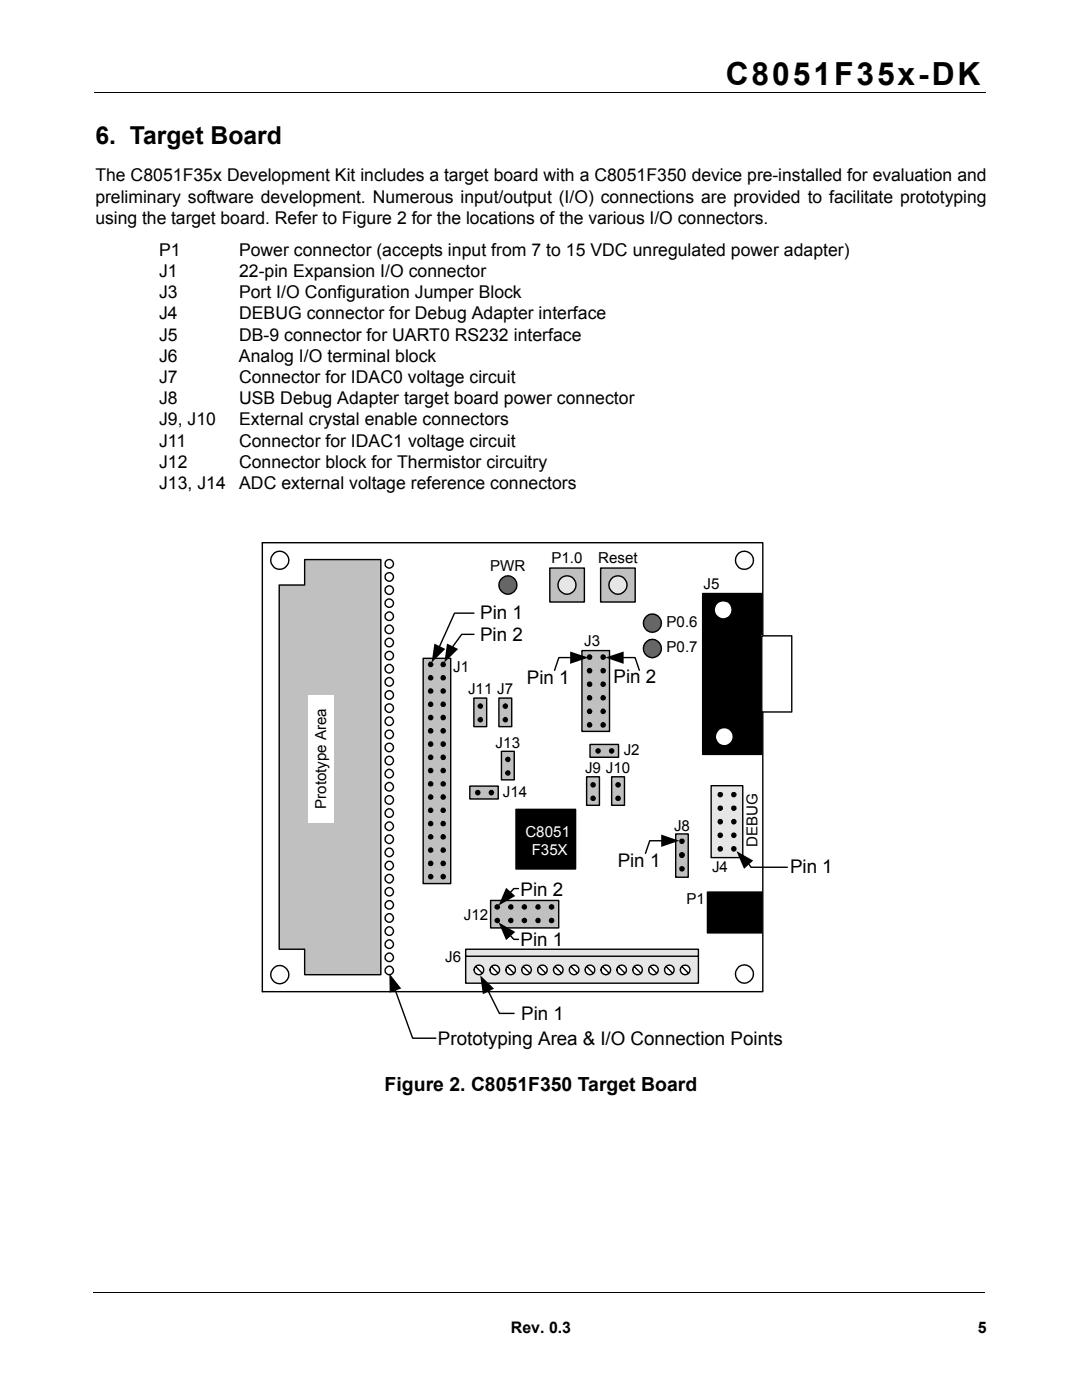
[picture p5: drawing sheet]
<svg xmlns="http://www.w3.org/2000/svg" width="216mm" height="279mm" viewBox="0 0 216 279" stroke-linecap="round" stroke-linejoin="round" font-family="sans-serif">
<path d="M18.8 18.4h177.8M18.6 257.9h177.8" fill="none" stroke="#000" stroke-width=".2"/>
<g fill="#fff">
<path d="M19.1 259.4h38.1v14.5h-38.1z"/>
<path d="M51.8 107.7h114.8v102.5h-114.8z"/>
</g>
<path d="M92.9 189.4h46.5v6.8h-46.5z" fill="#e6e6e6"/>
<path d="M52.3 108.3h99.9v89.6h-99.9M92.9 190.8h46.5M92.9 189.4h46.5v6.8h-46.5z" fill="none" stroke="#000" stroke-width=".28"/>
<circle cx="148.5" cy="111.8" r="1.8" fill="#fff"/>
<circle cx="148.5" cy="111.8" r="1.8" fill="none" stroke="#000" stroke-width=".28"/>
<circle cx="148.5" cy="194.4" r="1.79" fill="#fff"/>
<circle cx="148.5" cy="194.4" r="1.79" fill="none" stroke="#000" stroke-width=".28"/>
<path d="M141.9 156.8h6.3v14.4h-6.3z" fill="#e6e6e6"/>
<g fill="none" stroke="#000" stroke-width=".28">
<path d="M140.2 118.4h11.8v32.2h-11.8zM141.9 156.8h6.3v14.4h-6.3zM141.2 178h10.8v8.2h-10.8zM149.5 172.6l.4 .5h7.2"/>
<circle cx="143.7" cy="158.6" r=".41"/>
<circle cx="146.4" cy="158.6" r=".41"/>
<circle cx="143.7" cy="161.3" r=".41"/>
<circle cx="143.7" cy="169.4" r=".42"/>
<circle cx="143.7" cy="164" r=".42"/>
<circle cx="143.7" cy="166.7" r=".42"/>
<circle cx="146.4" cy="161.3" r=".41"/>
<circle cx="146.4" cy="169.4" r=".42"/>
<circle cx="146.4" cy="166.7" r=".42"/>
<circle cx="146.4" cy="164" r=".42"/>
</g>
<g fill="#000">
<path d="M147 169.9l3.3 1.8-1.8 1.7z"/>
<circle cx="143.7" cy="158.6" r=".41"/>
<circle cx="146.4" cy="158.6" r=".41"/>
<circle cx="143.7" cy="161.3" r=".41"/>
<circle cx="143.7" cy="169.4" r=".42"/>
<circle cx="143.7" cy="164" r=".42"/>
<circle cx="143.7" cy="166.7" r=".42"/>
<circle cx="146.4" cy="161.3" r=".41"/>
<circle cx="146.4" cy="169.4" r=".42"/>
<circle cx="146.4" cy="166.7" r=".42"/>
<circle cx="146.4" cy="164" r=".42"/>
</g>
<path d="M140.2 118.4h11.8v32.2h-11.8zM141.2 178h10.8v8.2h-10.8z" fill="#000"/>
<circle cx="144.3" cy="121.7" r="1.82" fill="#fff"/>
<circle cx="144.3" cy="121.7" r="1.82" fill="none" stroke="#000" stroke-width=".28"/>
<circle cx="144.5" cy="147" r="1.81" fill="#fff"/>
<circle cx="144.5" cy="147" r="1.81" fill="none" stroke="#000" stroke-width=".28"/>
<path d="M152 126.9h6v15.2h-6z" fill="#fff"/>
<path d="M152 126.9h6v15.2h-6z" fill="none" stroke="#000" stroke-width=".28"/>
<circle cx="55.8" cy="194.5" r="1.81" fill="#fff"/>
<g fill="none" stroke="#000" stroke-width=".28">
<path d="M52.3 108.3v89.6"/>
<circle cx="55.8" cy="194.5" r="1.81"/>
</g>
<circle cx="55.8" cy="111.8" r="1.81" fill="#fff"/>
<circle cx="55.8" cy="111.8" r="1.81" fill="none" stroke="#000" stroke-width=".28"/>
<path d="M55.7 116.8h5.1v-5.1h15.2v82.8h-15.2v-5.1h-5.1z" fill-rule="evenodd" fill="#c0c0c0"/>
<path d="M55.7 116.8h5.1v-5.1h15.2v82.8h-15.2v-5.1h-5.1z" fill="none" stroke="#000" stroke-width=".28"/>
<path d="M61.5 138.7h5.1v25.4h-5.1z" fill="#fff"/>
<path d="M103 161.5h11.9v11.9h-11.9zM97.3 197.6l2.4 4.6h2.9" fill="none" stroke="#000" stroke-width=".28"/>
<path d="M95.8 194.6l2.8 2.7-2.2 1.1z" fill="#000"/>
<path d="M103 161.5h11.9v11.9h-11.9z" fill="#000"/>
<circle cx="77.7" cy="143.9" r=".84" fill="#fff"/>
<circle cx="77.7" cy="143.9" r=".84" fill="none" stroke="#000" stroke-width=".28"/>
<circle cx="77.7" cy="146.5" r=".85" fill="#fff"/>
<circle cx="77.7" cy="146.5" r=".85" fill="none" stroke="#000" stroke-width=".28"/>
<circle cx="77.7" cy="151.8" r=".85" fill="#fff"/>
<circle cx="77.7" cy="151.8" r=".85" fill="none" stroke="#000" stroke-width=".28"/>
<circle cx="77.7" cy="157" r=".85" fill="#fff"/>
<circle cx="77.7" cy="157" r=".85" fill="none" stroke="#000" stroke-width=".28"/>
<circle cx="77.7" cy="162.3" r=".85" fill="#fff"/>
<circle cx="77.7" cy="162.3" r=".85" fill="none" stroke="#000" stroke-width=".28"/>
<circle cx="77.7" cy="164.9" r=".84" fill="#fff"/>
<circle cx="77.7" cy="164.9" r=".84" fill="none" stroke="#000" stroke-width=".28"/>
<circle cx="77.7" cy="170.1" r=".85" fill="#fff"/>
<circle cx="77.7" cy="170.1" r=".85" fill="none" stroke="#000" stroke-width=".28"/>
<circle cx="77.7" cy="172.7" r=".85" fill="#fff"/>
<circle cx="77.7" cy="172.7" r=".85" fill="none" stroke="#000" stroke-width=".28"/>
<circle cx="77.7" cy="112.5" r=".85" fill="#fff"/>
<circle cx="77.7" cy="112.5" r=".85" fill="none" stroke="#000" stroke-width=".28"/>
<circle cx="77.7" cy="115.1" r=".85" fill="#fff"/>
<circle cx="77.7" cy="115.1" r=".85" fill="none" stroke="#000" stroke-width=".28"/>
<circle cx="77.7" cy="120.4" r=".84" fill="#fff"/>
<circle cx="77.7" cy="120.4" r=".84" fill="none" stroke="#000" stroke-width=".28"/>
<circle cx="77.7" cy="123" r=".85" fill="#fff"/>
<circle cx="77.7" cy="123" r=".85" fill="none" stroke="#000" stroke-width=".28"/>
<circle cx="77.7" cy="128.2" r=".85" fill="#fff"/>
<circle cx="77.7" cy="128.2" r=".85" fill="none" stroke="#000" stroke-width=".28"/>
<circle cx="77.7" cy="130.8" r=".85" fill="#fff"/>
<circle cx="77.7" cy="130.8" r=".85" fill="none" stroke="#000" stroke-width=".28"/>
<circle cx="77.7" cy="136.1" r=".85" fill="#fff"/>
<circle cx="77.7" cy="136.1" r=".85" fill="none" stroke="#000" stroke-width=".28"/>
<circle cx="77.7" cy="138.7" r=".85" fill="#fff"/>
<circle cx="77.7" cy="138.7" r=".85" fill="none" stroke="#000" stroke-width=".28"/>
<circle cx="77.7" cy="178" r=".84" fill="#fff"/>
<circle cx="77.7" cy="178" r=".84" fill="none" stroke="#000" stroke-width=".28"/>
<circle cx="77.7" cy="180.6" r=".85" fill="#fff"/>
<circle cx="77.7" cy="180.6" r=".85" fill="none" stroke="#000" stroke-width=".28"/>
<circle cx="77.7" cy="185.8" r=".85" fill="#fff"/>
<circle cx="77.7" cy="185.8" r=".85" fill="none" stroke="#000" stroke-width=".28"/>
<circle cx="77.7" cy="188.4" r=".85" fill="#fff"/>
<circle cx="77.7" cy="188.4" r=".85" fill="none" stroke="#000" stroke-width=".28"/>
<circle cx="77.7" cy="193.7" r=".85" fill="#fff"/>
<circle cx="77.7" cy="193.7" r=".85" fill="none" stroke="#000" stroke-width=".28"/>
<circle cx="77.7" cy="154.4" r=".85" fill="#fff"/>
<circle cx="77.7" cy="154.4" r=".85" fill="none" stroke="#000" stroke-width=".28"/>
<circle cx="77.7" cy="191" r=".85" fill="#fff"/>
<circle cx="77.7" cy="191" r=".85" fill="none" stroke="#000" stroke-width=".28"/>
<circle cx="77.7" cy="183.2" r=".85" fill="#fff"/>
<circle cx="77.7" cy="183.2" r=".85" fill="none" stroke="#000" stroke-width=".28"/>
<circle cx="77.7" cy="117.7" r=".85" fill="#fff"/>
<circle cx="77.7" cy="117.7" r=".85" fill="none" stroke="#000" stroke-width=".28"/>
<circle cx="77.7" cy="175.3" r=".84" fill="#fff"/>
<circle cx="77.7" cy="175.3" r=".84" fill="none" stroke="#000" stroke-width=".28"/>
<circle cx="77.7" cy="125.6" r=".85" fill="#fff"/>
<circle cx="77.7" cy="125.6" r=".85" fill="none" stroke="#000" stroke-width=".28"/>
<circle cx="77.7" cy="133.4" r=".85" fill="#fff"/>
<circle cx="77.7" cy="133.4" r=".85" fill="none" stroke="#000" stroke-width=".28"/>
<circle cx="77.7" cy="141.3" r=".84" fill="#fff"/>
<circle cx="77.7" cy="141.3" r=".84" fill="none" stroke="#000" stroke-width=".28"/>
<circle cx="77.7" cy="149.2" r=".85" fill="#fff"/>
<circle cx="77.7" cy="149.2" r=".85" fill="none" stroke="#000" stroke-width=".28"/>
<circle cx="77.7" cy="159.6" r=".85" fill="#fff"/>
<circle cx="77.7" cy="159.6" r=".85" fill="none" stroke="#000" stroke-width=".28"/>
<circle cx="77.7" cy="167.5" r=".85" fill="#fff"/>
<g fill="none" stroke="#000" stroke-width=".28">
<path d="M78.8 197.4l3.5 9.8h4.7"/>
<circle cx="77.7" cy="167.5" r=".85"/>
</g>
<path d="M77.7 194.3l2.4 3-2.3 .8z" fill="#000"/>
<path d="M134.8 166.4h2.5v8.7h-2.5z" fill="#c0c0c0"/>
<g fill="none" stroke="#000" stroke-width=".28">
<path d="M134.8 166.4h2.5v8.7h-2.5z"/>
<circle cx="136.1" cy="167.9" r=".43"/>
<circle cx="136.1" cy="170.6" r=".43"/>
<circle cx="136.1" cy="173.4" r=".43"/>
<circle cx="136.1" cy="170.7" r=".43"/>
</g>
<g fill="#000">
<circle cx="136.1" cy="167.9" r=".43"/>
<circle cx="136.1" cy="170.6" r=".43"/>
<circle cx="136.1" cy="173.4" r=".43"/>
<circle cx="136.1" cy="170.7" r=".43"/>
</g>
<circle cx="95.6" cy="193.6" r=".95" fill="#fff"/>
<g fill="none" stroke="#000" stroke-width=".28">
<path d="M95 193l1.1 1.1"/>
<circle cx="95.6" cy="193.6" r=".95"/>
</g>
<circle cx="98.7" cy="193.6" r=".95" fill="#fff"/>
<g fill="none" stroke="#000" stroke-width=".28">
<path d="M98.2 193l1.1 1.1"/>
<circle cx="98.7" cy="193.6" r=".95"/>
</g>
<circle cx="101.9" cy="193.6" r=".96" fill="#fff"/>
<g fill="none" stroke="#000" stroke-width=".28">
<path d="M101.4 193l1 1.1"/>
<circle cx="101.9" cy="193.6" r=".96"/>
</g>
<circle cx="105.1" cy="193.6" r=".96" fill="#fff"/>
<g fill="none" stroke="#000" stroke-width=".28">
<path d="M104.5 193l1.1 1.1"/>
<circle cx="105.1" cy="193.6" r=".96"/>
</g>
<path d="M84.4 131.4h5.5v44.9h-5.5z" fill="#c0c0c0"/>
<g fill="none" stroke="#000" stroke-width=".28">
<path d="M84.4 131.4h5.5v44.9h-5.5zM94.6 126.6h-2.5l-1.9 2.7M94.6 122.4h-3.9l-3.1 6.9"/>
<circle cx="85.9" cy="137.9" r=".42"/>
<circle cx="85.9" cy="135.3" r=".42"/>
<circle cx="85.9" cy="132.6" r=".42"/>
<circle cx="88.4" cy="137.9" r=".42"/>
<circle cx="88.4" cy="135.3" r=".42"/>
<circle cx="88.4" cy="132.6" r=".42"/>
<circle cx="85.9" cy="143.2" r=".43"/>
<circle cx="85.9" cy="148.5" r=".43"/>
<circle cx="85.9" cy="151.2" r=".43"/>
<circle cx="85.9" cy="145.9" r=".43"/>
<circle cx="85.9" cy="153.8" r=".42"/>
<circle cx="85.9" cy="140.6" r=".42"/>
<circle cx="85.9" cy="159.1" r=".42"/>
<circle cx="85.9" cy="156.4" r=".42"/>
<circle cx="88.4" cy="148.5" r=".43"/>
<circle cx="88.4" cy="145.9" r=".43"/>
<circle cx="88.4" cy="143.2" r=".43"/>
<circle cx="88.4" cy="151.2" r=".43"/>
<circle cx="88.4" cy="153.8" r=".42"/>
<circle cx="88.4" cy="140.6" r=".42"/>
<circle cx="88.4" cy="159.1" r=".42"/>
<circle cx="88.4" cy="156.4" r=".42"/>
</g>
<g fill="#000">
<path d="M86.7 128.4l2.2 1.1-2.8 2.7zM89.2 128.4l2.2 1.1-2.7 2.7z"/>
<circle cx="85.9" cy="137.9" r=".42"/>
<circle cx="85.9" cy="135.3" r=".42"/>
<circle cx="85.9" cy="132.6" r=".42"/>
<circle cx="88.4" cy="137.9" r=".42"/>
<circle cx="88.4" cy="135.3" r=".42"/>
<circle cx="88.4" cy="132.6" r=".42"/>
<circle cx="85.9" cy="143.2" r=".43"/>
<circle cx="85.9" cy="148.5" r=".43"/>
<circle cx="85.9" cy="151.2" r=".43"/>
<circle cx="85.9" cy="145.9" r=".43"/>
<circle cx="85.9" cy="153.8" r=".42"/>
<circle cx="85.9" cy="140.6" r=".42"/>
<circle cx="85.9" cy="159.1" r=".42"/>
<circle cx="85.9" cy="156.4" r=".42"/>
<circle cx="88.4" cy="148.5" r=".43"/>
<circle cx="88.4" cy="145.9" r=".43"/>
<circle cx="88.4" cy="143.2" r=".43"/>
<circle cx="88.4" cy="151.2" r=".43"/>
<circle cx="88.4" cy="153.8" r=".42"/>
<circle cx="88.4" cy="140.6" r=".42"/>
<circle cx="88.4" cy="159.1" r=".42"/>
<circle cx="88.4" cy="156.4" r=".42"/>
</g>
<circle cx="108.2" cy="193.6" r=".95" fill="#fff"/>
<g fill="none" stroke="#000" stroke-width=".28">
<path d="M107.7 193l1.1 1.1"/>
<circle cx="108.2" cy="193.6" r=".95"/>
</g>
<circle cx="111.4" cy="193.6" r=".96" fill="#fff"/>
<g fill="none" stroke="#000" stroke-width=".28">
<path d="M110.9 193l1 1.1"/>
<circle cx="111.4" cy="193.6" r=".96"/>
</g>
<circle cx="114.6" cy="193.6" r=".95" fill="#fff"/>
<g fill="none" stroke="#000" stroke-width=".28">
<path d="M114 193l1.1 1.1"/>
<circle cx="114.6" cy="193.6" r=".95"/>
</g>
<circle cx="117.7" cy="193.6" r=".96" fill="#fff"/>
<g fill="none" stroke="#000" stroke-width=".28">
<path d="M117.2 193l1 1.1"/>
<circle cx="117.7" cy="193.6" r=".96"/>
</g>
<circle cx="120.9" cy="193.6" r=".96" fill="#fff"/>
<g fill="none" stroke="#000" stroke-width=".28">
<path d="M120.4 193l1 1.1"/>
<circle cx="120.9" cy="193.6" r=".96"/>
</g>
<circle cx="124.1" cy="193.6" r=".95" fill="#fff"/>
<g fill="none" stroke="#000" stroke-width=".28">
<path d="M123.5 193l1.1 1.1"/>
<circle cx="124.1" cy="193.6" r=".95"/>
</g>
<circle cx="127.2" cy="193.6" r=".95" fill="#fff"/>
<g fill="none" stroke="#000" stroke-width=".28">
<path d="M126.7 193l1.1 1.1"/>
<circle cx="127.2" cy="193.6" r=".95"/>
</g>
<circle cx="130.4" cy="193.6" r=".94" fill="#fff"/>
<g fill="none" stroke="#000" stroke-width=".28">
<path d="M129.9 193l1 1.1"/>
<circle cx="130.4" cy="193.6" r=".94"/>
</g>
<circle cx="133.6" cy="193.6" r=".95" fill="#fff"/>
<g fill="none" stroke="#000" stroke-width=".28">
<path d="M133 193l1.1 1.1"/>
<circle cx="133.6" cy="193.6" r=".95"/>
</g>
<circle cx="136.7" cy="193.6" r=".95" fill="#fff"/>
<g fill="none" stroke="#000" stroke-width=".28">
<path d="M136.2 193l1 1.1"/>
<circle cx="85.9" cy="172.3" r=".42"/>
<circle cx="85.9" cy="175" r=".42"/>
<circle cx="85.9" cy="164.4" r=".42"/>
<circle cx="85.9" cy="161.7" r=".42"/>
<circle cx="85.9" cy="169.7" r=".42"/>
<circle cx="85.9" cy="167" r=".42"/>
<circle cx="88.4" cy="172.3" r=".43"/>
<circle cx="88.4" cy="175" r=".43"/>
<circle cx="88.4" cy="164.4" r=".42"/>
<circle cx="88.4" cy="167" r=".42"/>
<circle cx="88.4" cy="169.7" r=".42"/>
<circle cx="88.4" cy="161.7" r=".42"/>
<circle cx="136.7" cy="193.6" r=".95"/>
</g>
<g fill="#000">
<circle cx="85.9" cy="172.3" r=".42"/>
<circle cx="85.9" cy="175" r=".42"/>
<circle cx="85.9" cy="164.4" r=".42"/>
<circle cx="85.9" cy="161.7" r=".42"/>
<circle cx="85.9" cy="169.7" r=".42"/>
<circle cx="85.9" cy="167" r=".42"/>
<circle cx="88.4" cy="172.3" r=".43"/>
<circle cx="88.4" cy="175" r=".43"/>
<circle cx="88.4" cy="164.4" r=".42"/>
<circle cx="88.4" cy="167" r=".42"/>
<circle cx="88.4" cy="169.7" r=".42"/>
<circle cx="88.4" cy="161.7" r=".42"/>
</g>
<circle cx="101.4" cy="116.7" r="1.81" fill="#656565"/>
<circle cx="101.4" cy="116.7" r="1.81" fill="none" stroke="#000" stroke-width=".28"/>
<path d="M109.7 113.4h6.9v6.7h-6.9z" fill="#c0c0c0"/>
<path d="M109.7 113.4h6.9v6.7h-6.9z" fill="none" stroke="#000" stroke-width=".28"/>
<circle cx="113.2" cy="116.7" r="1.81" fill="#e6e6e6"/>
<circle cx="113.2" cy="116.7" r="1.81" fill="none" stroke="#000" stroke-width=".28"/>
<path d="M119.8 113.4h6.9v6.7h-6.9z" fill="#c0c0c0"/>
<path d="M119.8 113.4h6.9v6.7h-6.9z" fill="none" stroke="#000" stroke-width=".28"/>
<circle cx="123.3" cy="116.7" r="1.81" fill="#e6e6e6"/>
<circle cx="123.3" cy="116.7" r="1.81" fill="none" stroke="#000" stroke-width=".28"/>
<circle cx="130.2" cy="124.4" r="1.81" fill="#656565"/>
<circle cx="130.2" cy="124.4" r="1.81" fill="none" stroke="#000" stroke-width=".28"/>
<circle cx="130.2" cy="129.4" r="1.81" fill="#656565"/>
<circle cx="130.2" cy="129.4" r="1.81" fill="none" stroke="#000" stroke-width=".28"/>
<path d="M117.7 148.6h5.7v2.5h-5.7z" fill="#c0c0c0"/>
<g fill="none" stroke="#000" stroke-width=".28">
<path d="M117.7 148.6h5.7v2.5h-5.7z"/>
<circle cx="119.3" cy="149.9" r=".43"/>
<circle cx="122" cy="149.9" r=".43"/>
</g>
<g fill="#000">
<circle cx="119.3" cy="149.9" r=".43"/>
<circle cx="122" cy="149.9" r=".43"/>
</g>
<path d="M117.1 155h2.5v5.7h-2.5z" fill="#c0c0c0"/>
<g fill="none" stroke="#000" stroke-width=".28">
<path d="M117.1 155h2.5v5.7h-2.5z"/>
<circle cx="118.3" cy="156.6" r=".42"/>
<circle cx="118.3" cy="159.3" r=".42"/>
</g>
<g fill="#000">
<circle cx="118.3" cy="156.6" r=".42"/>
<circle cx="118.3" cy="159.3" r=".42"/>
</g>
<path d="M122 155h2.6v5.7h-2.6z" fill="#c0c0c0"/>
<g fill="none" stroke="#000" stroke-width=".28">
<path d="M122 155h2.6v5.7h-2.6z"/>
<circle cx="123.3" cy="156.6" r=".43"/>
<circle cx="123.3" cy="159.3" r=".43"/>
</g>
<g fill="#000">
<circle cx="123.3" cy="156.6" r=".43"/>
<circle cx="123.3" cy="159.3" r=".43"/>
</g>
<path d="M94.6 139.3h2.5v5.7h-2.5z" fill="#c0c0c0"/>
<g fill="none" stroke="#000" stroke-width=".28">
<path d="M94.6 139.3h2.5v5.7h-2.5z"/>
<circle cx="95.8" cy="143.6" r=".43"/>
<circle cx="95.8" cy="140.9" r=".43"/>
</g>
<g fill="#000">
<circle cx="95.8" cy="143.6" r=".43"/>
<circle cx="95.8" cy="140.9" r=".43"/>
</g>
<path d="M99.5 139.3h2.6v5.7h-2.6z" fill="#c0c0c0"/>
<g fill="none" stroke="#000" stroke-width=".28">
<path d="M99.5 139.3h2.6v5.7h-2.6z"/>
<circle cx="100.8" cy="143.6" r=".43"/>
<circle cx="100.8" cy="140.9" r=".43"/>
</g>
<g fill="#000">
<circle cx="100.8" cy="143.6" r=".43"/>
<circle cx="100.8" cy="140.9" r=".43"/>
</g>
<path d="M97.9 179.7h13.6v5.5h-13.6z" fill="#c0c0c0"/>
<g fill="none" stroke="#000" stroke-width=".28">
<path d="M97.9 179.7h13.6v5.5h-13.6zM103.5 177.3h-1l-.7 .9M101.8 186.6l.7 .9h1"/>
<circle cx="99.2" cy="183.7" r=".42"/>
<circle cx="99.2" cy="181" r=".42"/>
<circle cx="101.9" cy="183.7" r=".41"/>
<circle cx="101.9" cy="181" r=".42"/>
<circle cx="104.6" cy="183.7" r=".41"/>
<circle cx="104.7" cy="181" r=".42"/>
<circle cx="107.3" cy="183.7" r=".41"/>
<circle cx="107.4" cy="181" r=".42"/>
<circle cx="110.1" cy="183.7" r=".42"/>
<circle cx="110.1" cy="181" r=".43"/>
</g>
<g fill="#000">
<path d="M101 177.2l1.8 1.6-3.3 1.9zM99.5 184.1l3.3 1.9-1.8 1.6z"/>
<circle cx="99.2" cy="183.7" r=".42"/>
<circle cx="99.2" cy="181" r=".42"/>
<circle cx="101.9" cy="183.7" r=".41"/>
<circle cx="101.9" cy="181" r=".42"/>
<circle cx="104.6" cy="183.7" r=".41"/>
<circle cx="104.7" cy="181" r=".42"/>
<circle cx="107.3" cy="183.7" r=".41"/>
<circle cx="107.4" cy="181" r=".42"/>
<circle cx="110.1" cy="183.7" r=".42"/>
<circle cx="110.1" cy="181" r=".43"/>
</g>
<path d="M116.1 129.8h5.5v16.2h-5.5z" fill="#c0c0c0"/>
<g fill="none" stroke="#000" stroke-width=".28">
<path d="M114.1 131.2h-2.6l-.8 2.6M116.1 129.8h5.5v16.2h-5.5zM124.2 131.2h2.5l.9 2.6"/>
<circle cx="117.6" cy="133.9" r=".43"/>
<circle cx="117.6" cy="131.2" r=".43"/>
<circle cx="117.6" cy="136.6" r=".42"/>
<circle cx="117.7" cy="139.3" r=".42"/>
<circle cx="120.4" cy="131.2" r=".43"/>
<circle cx="120.4" cy="133.9" r=".43"/>
<circle cx="120.4" cy="136.6" r=".42"/>
<circle cx="120.4" cy="139.3" r=".42"/>
<circle cx="117.6" cy="144.7" r=".42"/>
<circle cx="117.7" cy="142" r=".42"/>
<circle cx="120.4" cy="144.7" r=".42"/>
<circle cx="120.4" cy="142" r=".42"/>
</g>
<g fill="#000">
<path d="M113.8 130l3.6 1.2-3.6 1.3zM120.8 131.2l3.6-1.2v2.5z"/>
<circle cx="117.6" cy="133.9" r=".43"/>
<circle cx="117.6" cy="131.2" r=".43"/>
<circle cx="117.6" cy="136.6" r=".42"/>
<circle cx="117.7" cy="139.3" r=".42"/>
<circle cx="120.4" cy="131.2" r=".43"/>
<circle cx="120.4" cy="133.9" r=".43"/>
<circle cx="120.4" cy="136.6" r=".42"/>
<circle cx="120.4" cy="139.3" r=".42"/>
<circle cx="117.6" cy="144.7" r=".42"/>
<circle cx="117.7" cy="142" r=".42"/>
<circle cx="120.4" cy="144.7" r=".42"/>
<circle cx="120.4" cy="142" r=".42"/>
</g>
<path d="M93.7 156.9h5.7v2.5h-5.7z" fill="#c0c0c0"/>
<g fill="none" stroke="#000" stroke-width=".28">
<path d="M93.7 156.9h5.7v2.5h-5.7z"/>
<circle cx="95.3" cy="158.2" r=".43"/>
<circle cx="98" cy="158.2" r=".43"/>
</g>
<g fill="#000">
<circle cx="95.3" cy="158.2" r=".43"/>
<circle cx="98" cy="158.2" r=".43"/>
</g>
<path d="M100.1 149.9h2.5v5.7h-2.5z" fill="#c0c0c0"/>
<g fill="none" stroke="#000" stroke-width=".28">
<path d="M100.1 149.9h2.5v5.7h-2.5zM132.2 167.8h-2.6l-.8 2.5"/>
<circle cx="101.3" cy="154.3" r=".43"/>
<circle cx="101.3" cy="151.6" r=".43"/>
</g>
<g fill="#000">
<path d="M131.9 166.6l3.7 1.2-3.7 1.2z"/>
<circle cx="101.3" cy="154.3" r=".43"/>
<circle cx="101.3" cy="151.6" r=".43"/>
</g>
<text font-size="6.3" x="144.8" y="16.9">C8051F35x-DK</text>
<text font-size="4.9" x="19" y="28.7">6. Target Board</text>
<text font-size="3.9" x="76.8" y="217.7">Figure 2. C8051F350 Target Board</text>
<g font-size="3.7">
<text x="95.8" y="123.5">Pin 1</text>
<text x="95.8" y="128">Pin 2</text>
<text x="105.1" y="136.6">Pin 1</text>
<text x="122.4" y="136.3">Pin 2</text>
<text x="123.3" y="173.1">Pin 1</text>
<text x="103.8" y="178.9">Pin 2</text>
<text x="157.6" y="174.2">Pin 1</text>
<text x="103.8" y="188.7">Pin 1</text>
<text x="104" y="203.5">Pin 1</text>
<text x="87.4" y="208.6">Prototyping Area &amp; I/O Connection Points</text>
</g>
<g font-size="3.5">
<text x="19" y="36.2">The C8051F35x Development Kit includes a target board with a C8051F350 device pre-installed for evaluation and</text>
<text x="19.1" y="40.4">preliminary software development. Numerous input/output (I/O) connections are provided to facilitate prototyping</text>
<text x="19.1" y="44.7">using the target board. Refer to Figure 2 for the locations of the various I/O connectors.</text>
<text x="31.7" y="51">P1</text>
<text x="47.7" y="51">Power connector (accepts input from 7 to 15 VDC unregulated power adapter)</text>
<text x="31.7" y="55.3">J1</text>
<text x="31.7" y="59.5">J3</text>
<text x="47.7" y="55.3">22-pin Expansion I/O connector</text>
<text x="47.7" y="59.5">Port I/O Configuration Jumper Block</text>
<text x="31.7" y="63.7">J4</text>
<text x="47.7" y="63.7">DEBUG connector for Debug Adapter interface</text>
<text x="31.7" y="68">J5</text>
<text x="47.7" y="68">DB-9 connector for UART0 RS232 interface</text>
<text x="31.7" y="72.2">J6</text>
<text x="31.7" y="76.4">J7</text>
<text x="47.7" y="72.2">Analog I/O terminal block</text>
<text x="47.7" y="76.4">Connector for IDAC0 voltage circuit</text>
<text x="31.7" y="80.7">J8</text>
<text x="47.7" y="80.7">USB Debug Adapter target board power connector</text>
<text x="31.7" y="84.9">J9, J10</text>
<text x="31.7" y="89.1">J11</text>
<text x="47.7" y="84.9">External crystal enable connectors</text>
<text x="47.7" y="89.1">Connector for IDAC1 voltage circuit</text>
<text x="31.7" y="93.4">J12</text>
<text x="47.7" y="93.4">Connector block for Thermistor circuitry</text>
<text x="31.7" y="97.6">J13, J14</text>
<text x="47.7" y="97.6">ADC external voltage reference connectors</text>
</g>
<g font-size="3.2">
<text x="102" y="266">Rev. 0.3</text>
<text x="195.1" y="266">5</text>
</g>
<g font-size="3">
<text x="110" y="112.4">P1.0</text>
<text x="119.4" y="112.4">Reset</text>
<text x="97.8" y="114">PWR</text>
<text x="140.4" y="117.5">J5</text>
<text x="133" y="125">P0.6</text>
<text x="116.5" y="128.9">J3</text>
<text x="133" y="130.1">P0.7</text>
<text x="90.4" y="134.1">J1</text>
<text x="93.4" y="138.6">J11 J7</text>
<text x="98.9" y="149.2">J13</text>
<text x="116.8" y="154.3">J9 J10</text>
<text x="124.5" y="150.8">J2</text>
<text x="65.1" y="161.5" transform="rotate(-90 65.1 161.5)">Prototype Area</text>
<text x="100.3" y="159.1">J14</text>
<text x="134.5" y="165.8">J8</text>
<text x="142.1" y="174">J4</text>
<text x="151.1" y="169" transform="rotate(-90 151.1 169)">DEBUG</text>
<text x="92.6" y="183.6">J12</text>
<text x="137" y="180.3">P1</text>
<text x="88.9" y="191.9">J6</text>
</g>
<g font-size="3" fill="#fff">
<text x="104.8" y="167.1">C8051</text>
<text x="106.1" y="170.7">F35X</text>
</g>
</svg>
